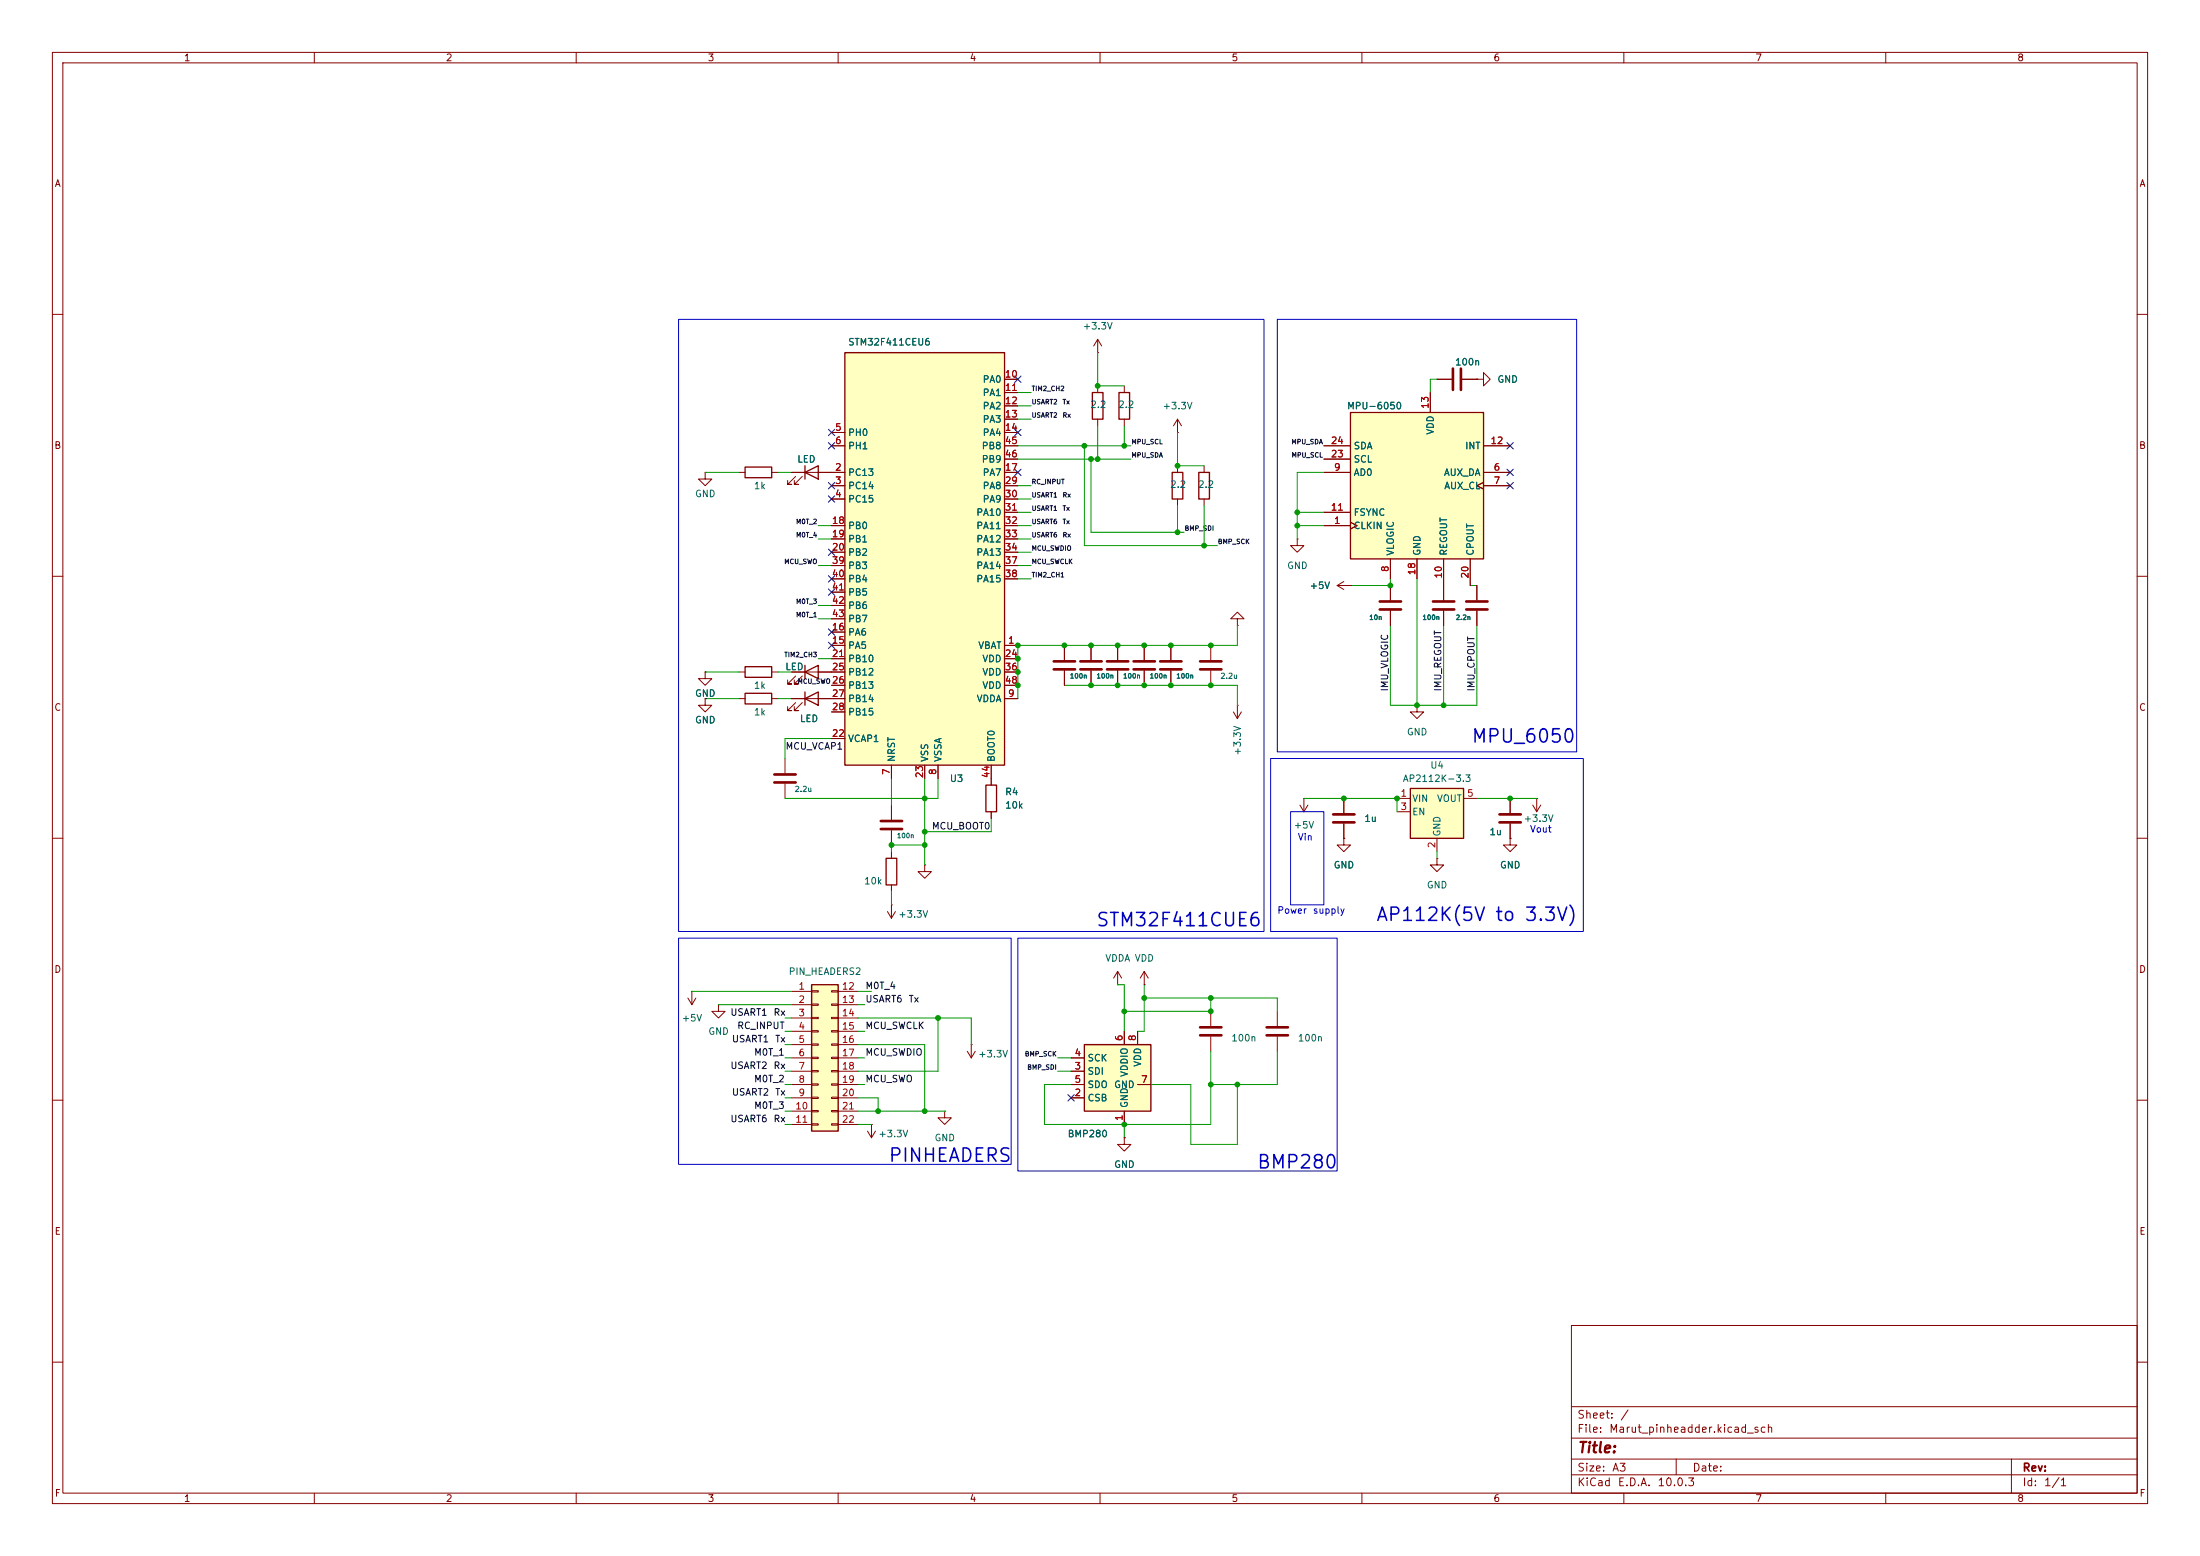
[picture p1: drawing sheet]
<svg xmlns="http://www.w3.org/2000/svg" width="420mm" height="297mm" viewBox="0 0 420 297" stroke-linecap="round" stroke-linejoin="round" font-family="sans-serif">
<g fill="none" stroke="#840000" stroke-width=".19">
<path d="M10 10h400v277h-400zM12 12h396v273h-396zM60 10v2M110 10v2M160 10v2M210 10v2M260 10v2M310 10v2M360 10v2M10 60h2M274.3 72.4h2.8M279.1 72.4h2.8"/>
<path d="M408 60h2M141 90.2h1.2M147.3 90.2h1.3M10 110h2M408 110h2M235.5 135.9l.7 1.3M236.2 134.6h.1M236.2 134.6v2.6M237 135.9l-.8 1.3M10 160h2M149.9 144.8v2.8M149.9 149.6v2.8"/>
<path d="M292.6 153.7l.8 1.2M293.4 152.4h.1M293.4 152.4v2.5M294.1 153.7l-.7 1.2M408 160h2M10 210h2M408 210h2M300 253h108v32h-108zM10 260h2M300 278.5h108M300 274.5h108M300 268.5h108"/>
<path d="M320 278.5v3M384 278.5v6.5M408 260h2M60 285v2M110 285v2M160 285v2M210 285v2M260 285v2M300 281.5h108M310 285v2M360 285v2"/>
</g>
<path d="M277.4 70.4v4M278.9 70.4v4M147.8 147.8h4.1M147.8 149.4h4.1" fill="none" stroke="#840000" stroke-width=".51"/>
<path d="M142.2 89.2h5.1v2h-5.1z" fill="none" stroke="#840000" stroke-width=".25"/>
<path d="M257.8 78.7h25.4v28h-25.4z" fill="#ffffc2"/>
<path d="M213.6 74.9h2v5.1h-2zM257.8 78.7h25.4v28h-25.4zM223.8 90.2h2v5.1h-2z" fill="none" stroke="#840000" stroke-width=".25"/>
<g fill="none" stroke="#840000" stroke-width=".19">
<path d="M214.6 73.7v1.2M273 74.9v3.8M281.9 72.4h1.3v-1.3l1.3 1.3-1.3 1.3v-1.3M281.9 72.4h.1M214.6 80v1.3M224.8 88.9v1.3M224.8 95.3v1.2M252.7 90.2h5.1M252.7 97.8h5.1M252.7 85.1h5.1M252.7 87.6h5.1M257.8 99.7l1.3 .6-1.3 .7"/>
<path d="M283.2 92.1l-1.3 .6 1.3 .6M283.2 90.2h5.1M283.2 92.7h5.1M283.2 85.1h5.1M247.6 102.9v1.2h1.3l-1.3 1.3-1.2-1.3h1.2M247.6 102.9h.1M252.7 100.3h5.1M265.4 106.7v3.8M270.5 106.7v3.8M275.6 106.7v5.1M280.7 106.7v5.1M208.3 123.2v2.8"/>
<path d="M208.3 128v2.8M274.3 163.8v1.3h1.3l-1.3 1.3-1.3-1.3h1.3M274.3 163.8h.1"/>
</g>
<path d="M206.2 126.2h4.1M206.2 127.8h4.1" fill="none" stroke="#840000" stroke-width=".51"/>
<path d="M161.3 67.3h30.5v78.8h-30.5z" fill="#ffffc2"/>
<path d="M161.3 67.3h30.5v78.8h-30.5zM208.5 74.9h2.1v5.1h-2.1zM153.7 90.2l2.5-1.3v2.5zM153.7 88.9v2.5M142.2 127.3h5.1v2h-5.1zM153.7 128.3l2.5-1.3v2.5zM153.7 127v2.5" fill="none" stroke="#840000" stroke-width=".25"/>
<g fill="none" stroke="#840000" stroke-width=".19">
<path d="M191.8 72.4h2.5M191.8 74.9h2.5M191.8 77.5h2.5M209.5 67.3h.1M209.5 64.8l-.7 1.2M209.5 64.8l.8 1.2M209.5 64.8v2.5M209.5 73.7v1.2M134.6 90.2v1.2h1.3l-1.3 1.3-1.3-1.3h1.3M134.6 90.2h.1M151.1 90.2h10.2M151.9 90.9l-1.5 1.6h.7h-.7v-.8"/>
<path d="M153.2 90.9l-1.6 1.6h.8h-.8v-.8M158.7 92.7h2.6M158.7 95.3h2.6M158.7 82.6h2.6M158.7 85.1h2.6M191.8 90.2h2.5M191.8 92.7h2.5M191.8 95.3h2.5M191.8 82.6h2.5M191.8 85.1h2.5M191.8 80h2.5M191.8 97.8h2.5"/>
<path d="M191.8 87.6h2.5M209.5 80v1.3M224.8 82.6h.1M224.8 80l-.8 1.3M224.8 80l.8 1.3M224.8 80v2.6M158.7 100.3h2.6M158.7 102.9h2.6M158.7 105.4h2.6M158.7 108h2.6M158.7 110.5h2.6M158.7 113h2.6"/>
<path d="M158.7 115.6h2.6M158.7 118.1h2.6M191.8 100.3h2.5M191.8 102.9h2.5M191.8 105.4h2.5M191.8 108h2.5M191.8 110.5h2.5M255.3 111.8l1.2 .7M255.3 111.8h2.5M256.5 111l-1.2 .8M257.8 111.8h.1M265.4 111.8v2.8"/>
<path d="M265.4 116.6v2.8M275.6 111.8v2.8M275.6 116.6v2.8M281.9 111.8v2.8M281.9 116.6v2.8M141 128.3h1.2M147.3 128.3h1.3M151.1 128.3h10.2M151.9 129l-1.5 1.6h.7h-.7v-.8M153.2 129l-1.6 1.6h.8h-.8v-.8M158.7 123.2h2.6M158.7 133.4h2.6"/>
<path d="M158.7 120.7h2.6M158.7 125.7h2.6M158.7 130.8h2.6M158.7 135.9h2.6M191.8 123.2h2.5M191.8 133.4h2.5M191.8 125.7h2.5M191.8 128.3h2.5M191.8 130.8h2.5M203.2 123.2v2.8M203.2 128v2.8M218.4 123.2v2.8"/>
<path d="M218.4 128v2.8M231.1 123.2v2.8M231.1 128v2.8M270.5 134.6v1.3h1.3l-1.3 1.3-1.3-1.3h1.3M270.5 134.6h.1M158.7 141h2.6M170.2 146.1v2.5M176.5 146.1v2.5M179.1 146.1v2.5M189.2 146.1v2.5M248.2 153.7l.7 1.2M248.9 152.4h.1"/>
<path d="M248.9 152.4v2.5M249.7 153.7l-.8 1.2M256.5 152.4v2.8M256.5 157.2v2.8M288.3 152.4v2.8M288.3 157.2v2.8M256.5 160v1.3h1.3l-1.3 1.3-1.2-1.3h1.2M256.5 160h.1M288.3 160v1.3h1.3l-1.3 1.3-1.3-1.3h1.3M288.3 160h.1"/>
</g>
<g fill="none" stroke="#840000" stroke-width=".51">
<path d="M263.4 114.8h4.1M263.4 116.3h4.1M273.6 114.8h4M273.6 116.3h4M279.9 114.8h4.1M279.9 116.3h4.1M201.2 126.2h4M201.2 127.8h4M216.4 126.2h4.1M216.4 127.8h4.1M229.1 126.2h4.1M229.1 127.8h4.1"/>
<path d="M254.5 155.4h4.1M254.5 157h4.1M286.3 155.4h4M286.3 157h4"/>
</g>
<path d="M269.2 150.5h10.2v9.5h-10.2z" fill="#ffffc2"/>
<path d="M228.9 90.2h2v5.1h-2zM142.2 132.3h5.1v2.1h-5.1zM153.7 133.4l2.5-1.3v2.5zM153.7 132.1v2.5M188.2 149.9h2v5h-2zM269.2 150.5h10.2v9.5h-10.2zM169.2 163.8h2v5.1h-2z" fill="none" stroke="#840000" stroke-width=".25"/>
<g fill="none" stroke="#840000" stroke-width=".19">
<path d="M229.9 88.9v1.3M229.9 95.3v1.2M236.2 118.1h1.3l-1.3-1.3-1.3 1.3h1.3v1.3M236.2 119.4h.1M134.6 133.4v1.2h1.3l-1.3 1.3-1.3-1.3h1.3M134.6 133.4h.1M134.6 128.3v1.2h1.3l-1.3 1.3-1.3-1.3h1.3M134.6 128.3h.1M141 133.4h1.2M147.3 133.4h1.3M151.1 133.4h7.6M151.9 134.1l-1.5 1.5h.7h-.7v-.7"/>
<path d="M153.2 134.1l-1.6 1.5h.8h-.8v-.7M213.4 123.2v2.8M213.4 128v2.8M223.5 123.2v2.8M223.5 128v2.8M170.2 153.7v2.8M170.2 158.5v2.8M189.2 148.6v1.3M189.2 154.9v1.3M266.7 152.4h2.5M266.7 154.9h2.5M279.4 152.4h2.5"/>
<path d="M169.4 174l.8 1.3M170.2 172.7h.1M170.2 162.6v1.2M170.2 168.9v1.3M170.2 172.7v2.6M170.9 174l-.7 1.3M176.5 165.1v1.3h1.3l-1.3 1.2-1.2-1.2h1.2M176.5 165.1h.1M274.3 160v2.6M185.4 199.4h.1M185.4 199.4v2.5M213.4 188h.1"/>
<path d="M213.4 185.4v2.6M213.4 185.4l-.8 1.3M213.4 185.4l.7 1.3M218.4 188h.1M218.4 185.4l-.7 1.3M218.4 185.4l.8 1.3M218.4 185.4v2.6M231.1 193v2.8M231.1 197.9v2.8M243.8 193v2.8M243.8 197.9v2.8M184.7 200.7l.7 1.2"/>
<path d="M186.2 200.7l-.8 1.2M214.6 217.2v1.2h1.3l-1.3 1.3-1.2-1.3h1.2M214.6 217.2h.1"/>
</g>
<path d="M211.3 126.2h4.1M211.3 127.8h4.1M221.5 126.2h4.1M221.5 127.8h4.1M168.1 156.7h4.1M168.1 158.2h4.1M229.1 196.1h4.1M229.1 197.6h4.1M241.8 196.1h4.1M241.8 197.6h4.1" fill="none" stroke="#840000" stroke-width=".51"/>
<path d="M207 199.4h12.7v12.7h-12.7z" fill="#ffffc2"/>
<path d="M207 199.4h12.7v12.7h-12.7z" fill="none" stroke="#840000" stroke-width=".25"/>
<g fill="none" stroke="#840000" stroke-width=".19">
<path d="M131.3 190.5l.8 1.3M132.1 189.2h.1M132.1 189.2v2.6M132.8 190.5l-.7 1.3M214.6 196.9v2.5M217.2 196.9v2.5M180.3 212.1v1.3h1.3l-1.3 1.2-1.2-1.2h1.2M180.3 212.1h.1M204.5 209.6h2.5M204.5 204.5h2.5M204.5 201.9h2.5M204.5 207h2.5"/>
<path d="M214.6 212.1v2.5M217.2 207h2.5"/>
</g>
<path d="M154.9 188h5.1v27.9h-5.1z" fill="#ffffc2"/>
<path d="M154.9 188h5.1v27.9h-5.1z" fill="none" stroke="#840000" stroke-width=".25"/>
<g fill="none" stroke="#840000" stroke-width=".19">
<path d="M191.8 72.4h2.5M191.8 74.9h2.5M191.8 77.5h2.5M273 74.9v3.8M274.3 72.4h2.8M279.1 72.4h2.8M281.9 72.4h.1M151.1 90.2h2.6M156.2 90.2h5.1M158.7 92.7h2.6M158.7 85.1h2.6M158.7 95.3h2.6"/>
<path d="M158.7 82.6h2.6M191.8 90.2h2.5M191.8 92.7h2.5M191.8 97.8h2.5M191.8 85.1h2.5M191.8 87.6h2.5M191.8 95.3h2.5M191.8 82.6h2.5M191.8 80h2.5M252.7 90.2h5.1M252.7 97.8h5.1M252.7 85.1h5.1"/>
<path d="M252.7 87.6h5.1M257.8 99.7l1.3 .6-1.3 .7M283.2 92.1l-1.3 .6 1.3 .6M283.2 90.2h5.1M283.2 92.7h5.1M283.2 85.1h5.1M158.7 100.3h2.6M158.7 102.9h2.6M158.7 105.4h2.6M158.7 108h2.6M158.7 110.5h2.6M158.7 113h2.6"/>
<path d="M158.7 115.6h2.6M158.7 118.1h2.6M191.8 100.3h2.5M191.8 102.9h2.5M191.8 105.4h2.5M191.8 108h2.5M191.8 110.5h2.5M252.7 100.3h5.1M257.8 111.8h.1M265.4 106.7v3.8M265.4 111.8v2.8M265.4 116.6v2.8"/>
<path d="M270.5 106.7v3.8M275.6 106.7v7.9M275.6 116.6v2.8M280.7 106.7v5.1M281.9 111.8v2.8M281.9 116.6v2.8M134.6 133.4h.1M134.6 128.3h.1M151.1 128.3h2.6M151.1 133.4h2.6M156.2 128.3h5.1M156.2 133.4h5.1"/>
<path d="M158.7 123.2h2.6M158.7 120.7h2.6M158.7 125.7h2.6M158.7 130.8h2.6M158.7 135.9h2.6M191.8 128.3h2.5M191.8 123.2h2.5M191.8 133.4h2.5M191.8 125.7h2.5M191.8 130.8h2.5M203.2 123.2v2.8M203.2 128v2.8"/>
<path d="M208.3 123.2v2.8M208.3 128v2.8M213.4 123.2v2.8M213.4 128v2.8M218.4 123.2v2.8M218.4 128v2.8M223.5 123.2v2.8M223.5 128v2.8M158.7 141h2.6M170.2 146.1v2.5M176.5 146.1v2.5M179.1 146.1v2.5"/>
<path d="M189.2 146.1v3.8M189.2 154.9v1.3M256.5 152.4v2.8M256.5 157.2v2.8M288.3 152.4v2.8M288.3 157.2v2.8M256.5 160h.1M288.3 160h.1M137.2 191.8v1.2h1.2l-1.2 1.3-1.3-1.3h1.3M137.2 191.8h.1M151.1 189.2h3.8M151.1 191.8h3.8"/>
<path d="M151.1 194.3h3.8M151.1 196.9h3.8M151.1 199.4h3.8M154.9 189.1h1.3v.3h-1.3zM154.9 191.6h1.3v.3h-1.3zM154.9 194.2h1.3v.2h-1.3zM154.9 196.7h1.3v.3h-1.3zM154.9 199.3h1.3v.2h-1.3zM158.7 189.1h1.3v.3h-1.3zM158.7 191.6h1.3v.3h-1.3zM158.7 194.2h1.3v.2h-1.3zM158.7 196.7h1.3v.3h-1.3z"/>
<path d="M158.7 199.3h1.3v.2h-1.3zM160 189.2h3.8M160 191.8h3.8M160 194.3h3.8M160 196.9h3.8M160 199.4h3.8M214.6 196.9v2.5M217.2 196.9v2.5M151.1 201.9h3.8M151.1 204.5h3.8M151.1 207h3.8M151.1 209.6h3.8"/>
<path d="M151.1 212.1h3.8M151.1 214.6h3.8M154.9 201.8h1.3v.3h-1.3zM154.9 204.3h1.3v.3h-1.3zM154.9 206.9h1.3v.2h-1.3zM154.9 209.4h1.3v.3h-1.3zM154.9 212h1.3v.2h-1.3zM154.9 214.5h1.3v.3h-1.3zM158.7 201.8h1.3v.3h-1.3zM158.7 204.3h1.3v.3h-1.3zM158.7 206.9h1.3v.2h-1.3zM158.7 209.4h1.3v.3h-1.3z"/>
<path d="M158.7 212h1.3v.2h-1.3zM158.7 214.5h1.3v.3h-1.3zM160 201.9h3.8M160 204.5h3.8M160 207h3.8M160 209.6h3.8M160 212.1h3.8M160 214.6h3.8M165.6 215.9l.8 1.3M166.4 214.6h.1M166.4 214.6v2.6M167.1 215.9l-.7 1.3"/>
<path d="M204.5 201.9h2.5M204.5 204.5h2.5M204.5 207h2.5M204.5 209.6h2.5M214.6 217.2h.1M214.6 212.1v2.5M217.2 207h2.5"/>
</g>
<g fill="none" stroke="#009600" stroke-width=".19">
<path d="M194.3 77.5h2.5M194.3 74.9h2.5M209.5 67.3v6.4h5.1M274.3 72.4h-1.3v2.5M134.6 90.2h6.4M148.6 90.2h2.5M194.3 85.1h21.6M194.3 87.6h21.6M194.3 97.8h2.5M194.3 92.7h2.5M194.3 95.3h2.5M194.3 80h2.5"/>
<path d="M207 85.1v19h25.4M208.3 87.6v14h17.8M209.5 81.3v6.3M214.6 81.3v3.8M224.8 82.6v6.3h5.1M224.8 96.5v5.1M229.9 96.5v7.6M247.6 97.8h5.1M252.7 90.2h-5.1v12.7M156.2 108h2.5M156.2 115.6h2.5M156.2 100.3h2.5"/>
<path d="M156.2 102.9h2.5M156.2 118.1h2.5M194.3 108h2.5M194.3 110.5h2.5M194.3 100.3h2.5M194.3 102.9h2.5M194.3 105.4h2.5M236.2 119.4v3.8h-41.9v10.2M247.6 100.3h5.1M265.4 110.5v1.3h-7.6M265.4 119.4v15.2h16.5v-15.2M270.5 110.5v24.1"/>
<path d="M275.6 119.4v15.2M280.7 111.8h1.2M134.6 128.3h6.4M134.6 133.4h6.4M148.6 128.3h2.5M148.6 133.4h2.5M156.2 125.7h2.5M203.2 130.8h33v3.8M158.7 141h-8.8v3.8M170.2 148.6v5.1M176.5 148.6v16.5M179.1 148.6v3.8h-29.2"/>
<path d="M189.2 156.2v2.6h-12.7M248.9 152.4h17.8v2.5M281.9 152.4h11.5M170.2 170.2v2.5M176.5 161.3h-6.3v1.3M274.3 162.6v1.2M132.1 189.2h19M137.2 191.8h13.9M149.9 196.9h1.2M149.9 194.3h1.2M149.9 199.4h1.2M163.8 196.9h1.3"/>
<path d="M163.8 199.4h12.7v12.7M163.8 194.3h21.6v5.1M163.8 189.2h2.6M163.8 191.8h1.3M179.1 194.3v10.2h-15.3M213.4 188h1.2v8.9M218.4 188v8.9h-1.2M218.4 190.5h25.4v2.5M231.1 190.5v2.5h-16.5M149.9 207h1.2M149.9 214.6h1.2M149.9 204.5h1.2"/>
<path d="M149.9 212.1h1.2M149.9 209.6h1.2M149.9 201.9h1.2M163.8 207h1.3M163.8 214.6h2.6M163.8 212.1h16.5M163.8 209.6h3.8v2.5M163.8 201.9h1.3M201.9 204.5h2.6M201.9 201.9h2.6M214.6 214.6v2.6M219.7 207h7.6v11.4h8.9v-11.4"/>
<path d="M231.1 200.7v13.9h-31.7v-7.6h5.1M243.8 200.7v6.3h-12.7"/>
</g>
<g fill="none" stroke="#000084" stroke-width=".19">
<path d="M193.7 71.8l1.2 1.2M194.9 71.8l-1.2 1.2M158.1 94.6l1.3 1.3M158.1 81.9l1.3 1.3M158.1 84.5l1.3 1.2M158.1 92.1l1.3 1.2M159.4 94.6l-1.3 1.3M159.4 81.9l-1.3 1.3M159.4 84.5l-1.3 1.2M159.4 92.1l-1.3 1.2M193.7 81.9l1.2 1.3M193.7 89.6l1.2 1.2"/>
<path d="M194.9 81.9l-1.2 1.3M194.9 89.6l-1.2 1.2M287.7 92.1l1.2 1.2M287.7 89.6l1.2 1.2M287.7 84.5l1.2 1.2M288.9 92.1l-1.2 1.2M288.9 89.6l-1.2 1.2M288.9 84.5l-1.2 1.2M158.1 104.8l1.3 1.2M158.1 109.9l1.3 1.2M158.1 112.4l1.3 1.2M159.4 104.8l-1.3 1.2"/>
<path d="M159.4 109.9l-1.3 1.2M159.4 112.4l-1.3 1.2M158.1 122.6l1.3 1.2M158.1 120l1.3 1.3M159.4 122.6l-1.3 1.2M159.4 120l-1.3 1.3M203.9 208.9l1.2 1.3M205.1 208.9l-1.2 1.3"/>
</g>
<path d="M129.5 61h111.8v116.8h-111.8zM243.8 61h57.2v82.5h-57.2zM242.6 144.8h59.7v33h-59.7zM246.4 154.9h6.3v17.8h-6.3zM129.5 179.1h63.5v43.1h-63.5zM194.3 179.1h61v44.4h-61z" fill="none" stroke="#0000c2" stroke-width=".19"/>
<g fill="#009600" stroke="#009600" stroke-width=".19">
<circle cx="247.6" cy="97.8" r=".46"/>
<circle cx="247.6" cy="100.3" r=".46"/>
<circle cx="265.4" cy="111.8" r=".46"/>
<circle cx="270.5" cy="134.6" r=".46"/>
<circle cx="288.3" cy="152.4" r=".46"/>
<circle cx="275.6" cy="134.6" r=".46"/>
<circle cx="256.5" cy="152.4" r=".46"/>
<circle cx="266.7" cy="152.4" r=".46"/>
<circle cx="224.8" cy="88.9" r=".46"/>
<circle cx="209.5" cy="87.6" r=".46"/>
<circle cx="208.3" cy="87.6" r=".46"/>
<circle cx="207" cy="85.1" r=".46"/>
<circle cx="214.6" cy="85.1" r=".46"/>
<circle cx="209.5" cy="73.7" r=".46"/>
<circle cx="194.3" cy="128.3" r=".46"/>
<circle cx="194.3" cy="130.8" r=".46"/>
<circle cx="213.4" cy="123.2" r=".46"/>
<circle cx="213.4" cy="130.8" r=".46"/>
<circle cx="194.3" cy="125.7" r=".46"/>
<circle cx="194.3" cy="123.2" r=".46"/>
<circle cx="203.2" cy="123.2" r=".46"/>
<circle cx="208.3" cy="123.2" r=".46"/>
<circle cx="208.3" cy="130.8" r=".46"/>
<circle cx="223.5" cy="130.8" r=".46"/>
<circle cx="223.5" cy="123.2" r=".46"/>
<circle cx="218.4" cy="130.8" r=".46"/>
<circle cx="218.4" cy="123.2" r=".46"/>
<circle cx="231.1" cy="123.2" r=".46"/>
<circle cx="231.1" cy="130.8" r=".46"/>
<circle cx="224.8" cy="101.6" r=".46"/>
<circle cx="229.9" cy="104.1" r=".46"/>
<circle cx="231.1" cy="193" r=".46"/>
<circle cx="231.1" cy="190.5" r=".46"/>
<circle cx="231.1" cy="207" r=".46"/>
<circle cx="236.2" cy="207" r=".46"/>
<circle cx="170.2" cy="161.3" r=".46"/>
<circle cx="176.5" cy="161.3" r=".46"/>
<circle cx="176.5" cy="158.8" r=".46"/>
<circle cx="176.5" cy="152.4" r=".46"/>
<circle cx="179.1" cy="194.3" r=".46"/>
<circle cx="176.5" cy="212.1" r=".46"/>
<circle cx="167.6" cy="212.1" r=".46"/>
<circle cx="214.6" cy="214.6" r=".46"/>
<circle cx="214.6" cy="193" r=".46"/>
<circle cx="218.4" cy="190.5" r=".46"/>
</g>
<g font-size="2.5" fill="#0000c2">
<text x="280.7" y="142.4">MPU_6050</text>
<text x="209.1" y="177.5">STM32F411CUE6</text>
<text x="262.5" y="176.4">AP112K(5V to 3.3V)</text>
<text x="169.5" y="222.4">PINHEADERS</text>
<text x="239.8" y="223.7">BMP280</text>
</g>
<text font-size="2" fill="#840000" x="301" y="277.8">Title:</text>
<g font-size="1.5" fill="#840000">
<text x="301" y="273.8">File:</text>
<text x="301" y="271.1">Sheet:</text>
<text x="307.1" y="273.8">Marut_pinheadder.kicad_sch</text>
<text x="309.2" y="271.1">/</text>
<text x="301" y="281.2">Size:</text>
<text x="307.6" y="281.2">A3</text>
<text x="323" y="281.2">Date:</text>
<text x="386" y="281.2">Rev:</text>
<text x="301" y="284">KiCad</text>
<text x="308.7" y="284">E.D.A.</text>
<text x="316.3" y="284">10.0.3</text>
<text x="386" y="284">Id:</text>
<text x="390.1" y="284">1/1</text>
</g>
<g font-size="1.3" fill="#840000">
<text x="35" y="12">1</text>
<text x="85" y="12">2</text>
<text x="135" y="12">3</text>
<text x="185" y="12">4</text>
<text x="235" y="12">5</text>
<text x="285" y="12">6</text>
<text x="335" y="12">7</text>
<text x="385" y="12">8</text>
<text x="10.3" y="36">A</text>
<text x="408.3" y="36">A</text>
<text x="10.3" y="86">B</text>
<text x="408.2" y="86">B</text>
<text x="10.3" y="136">C</text>
<text x="408.2" y="136">C</text>
<text x="10.3" y="186">D</text>
<text x="408.2" y="186">D</text>
<text x="10.3" y="236">E</text>
<text x="408.3" y="236">E</text>
<text x="10.3" y="286">F</text>
<text x="35" y="287">1</text>
<text x="85" y="287">2</text>
<text x="135" y="287">3</text>
<text x="185" y="287">4</text>
<text x="235" y="287">5</text>
<text x="285" y="287">6</text>
<text x="335" y="287">7</text>
<text x="385" y="287">8</text>
<text x="408.3" y="286">F</text>
</g>
<g font-size="1.3" fill="#006464">
<text x="206.6" y="63.2">+3.3V</text>
<text x="161.8" y="66.2">STM32F411CEU6</text>
<text x="277.7" y="70.1">100n</text>
<text x="187.5" y="73.4">PA0</text>
<text x="187.5" y="75.9">PA1</text>
<text x="285.8" y="73.4">GND</text>
<text x="161.8" y="83.5">PH0</text>
<text x="187.5" y="78.4">PA2</text>
<text x="187.5" y="81">PA3</text>
<text x="187.5" y="83.5">PA4</text>
<text x="208" y="78.2">2.2</text>
<text x="213.4" y="78.2">2.2</text>
<text x="221.8" y="78.4">+3.3V</text>
<text x="257.1" y="78.4">MPU-6050</text>
<text x="274" y="83.1" transform="rotate(-90 274 83.1)">VDD</text>
<text x="152.1" y="88.6">LED</text>
<text x="161.8" y="86.1">PH1</text>
<text x="187.3" y="86.1">PB8</text>
<text x="187.3" y="88.6">PB9</text>
<text x="258.3" y="88.6">SCL</text>
<text x="258.3" y="86.1">SDA</text>
<text x="279.6" y="86.1">INT</text>
<text x="132.6" y="95.2">GND</text>
<text x="143.8" y="93.7">1k</text>
<text x="161.8" y="91.1">PC13</text>
<text x="161.8" y="93.7">PC14</text>
<text x="187.5" y="91.1">PA7</text>
<text x="187.5" y="93.7">PA8</text>
<text x="223.3" y="93.4">2.2</text>
<text x="228.6" y="93.4">2.2</text>
<text x="258.3" y="91.1">AD0</text>
<text x="275.5" y="91.1">AUX_DA</text>
<text x="275.6" y="93.7">AUX_CL</text>
<text x="161.8" y="96.2">PC15</text>
<text x="161.8" y="101.3">PB0</text>
<text x="186.3" y="98.8">PA10</text>
<text x="186.3" y="101.3">PA11</text>
<text x="187.5" y="96.2">PA9</text>
<text x="258.3" y="101.3">CLKIN</text>
<text x="258.3" y="98.8">FSYNC</text>
<text x="161.8" y="103.8">PB1</text>
<text x="161.8" y="106.4">PB2</text>
<text x="186.3" y="103.8">PA12</text>
<text x="186.3" y="106.4">PA13</text>
<text x="266.4" y="106.2" transform="rotate(-90 266.4 106.2)">VLOGIC</text>
<text x="271.5" y="106.2" transform="rotate(-90 271.5 106.2)">GND</text>
<text x="276.6" y="106.2" transform="rotate(-90 276.6 106.2)">REGOUT</text>
<text x="281.6" y="106.2" transform="rotate(-90 281.6 106.2)">CPOUT</text>
<text x="161.8" y="108.9">PB3</text>
<text x="161.8" y="111.5">PB4</text>
<text x="186.3" y="108.9">PA14</text>
<text x="186.3" y="111.5">PA15</text>
<text x="245.6" y="108.9">GND</text>
<text x="249.9" y="112.7">+5V</text>
<text x="161.8" y="114">PB5</text>
<text x="161.8" y="116.5">PB6</text>
<text x="161.8" y="119.1">PB7</text>
<text x="161.8" y="124.2">PA5</text>
<text x="161.8" y="121.6">PA6</text>
<text x="186.6" y="124.2">VBAT</text>
<text x="143.8" y="131.8">1k</text>
<text x="149.8" y="128.2">LED</text>
<text x="161.8" y="126.7">PB10</text>
<text x="161.8" y="129.2">PB12</text>
<text x="161.8" y="131.8">PB13</text>
<text x="187.4" y="126.7">VDD</text>
<text x="187.4" y="129.2">VDD</text>
<text x="187.4" y="131.8">VDD</text>
<text x="132.6" y="133.3">GND</text>
<text x="143.8" y="136.9">1k</text>
<text x="161.8" y="134.3">PB14</text>
<text x="161.8" y="136.9">PB15</text>
<text x="186.3" y="134.3">VDDA</text>
<text x="132.6" y="138.4">GND</text>
<text x="152.6" y="138.1">LED</text>
<text x="161.8" y="141.9">VCAP1</text>
<text x="268.5" y="140.7">GND</text>
<text x="171.2" y="145.5" transform="rotate(-90 171.2 145.5)">NRST</text>
<text x="177.5" y="145.5" transform="rotate(-90 177.5 145.5)">VSS</text>
<text x="180" y="145.5" transform="rotate(-90 180 145.5)">VSSA</text>
<text x="181.2" y="149.6">U3</text>
<text x="190.2" y="145.5" transform="rotate(-90 190.2 145.5)">BOOT0</text>
<text x="237.2" y="144.3" transform="rotate(-90 237.2 144.3)">+3.3V</text>
<text x="267.7" y="149.6">AP2112K-3.3</text>
<text x="272.9" y="147">U4</text>
<text x="191.8" y="152.1">R4</text>
<text x="191.8" y="154.6">10k</text>
<text x="269.5" y="153.4">VIN</text>
<text x="269.5" y="155.9">EN</text>
<text x="274.2" y="153.4">VOUT</text>
<text x="246.9" y="158.5">+5V</text>
<text x="260.4" y="157.2">1u</text>
<text x="275.3" y="159.8" transform="rotate(-90 275.3 159.8)">GND</text>
<text x="284.2" y="159.7">1u</text>
<text x="290.8" y="157.2">+3.3V</text>
<text x="254.5" y="166.1">GND</text>
<text x="286.3" y="166.1">GND</text>
<text x="164.9" y="169.1">10k</text>
<text x="272.3" y="169.9">GND</text>
<text x="171.4" y="175.5">+3.3V</text>
<text x="210.9" y="183.9">VDDA VDD</text>
<text x="150.5" y="186.4">PIN_HEADERS2</text>
<text x="130" y="195.3">+5V</text>
<text x="135.1" y="197.8">GND</text>
<text x="186.6" y="202.1">+3.3V</text>
<text x="207.5" y="202.9">SCK</text>
<text x="218.1" y="203.7" transform="rotate(-90 218.1 203.7)">VDD</text>
<text x="235" y="199.1">100n</text>
<text x="247.7" y="199.1">100n</text>
<text x="207.5" y="205.4">SDI</text>
<text x="207.5" y="208">SDO</text>
<text x="212.6" y="208">GND</text>
<text x="215.6" y="205.7" transform="rotate(-90 215.6 205.7)">VDDIO</text>
<text x="207.5" y="210.5">CSB</text>
<text x="215.6" y="211.6" transform="rotate(-90 215.6 211.6)">GND</text>
<text x="167.6" y="217.4">+3.3V</text>
<text x="178.3" y="218.1">GND</text>
<text x="203.7" y="217.4">BMP280</text>
<text x="212.6" y="223.2">GND</text>
</g>
<g font-size="1.3" fill="#a90000">
<text x="191.7" y="72.4">10</text>
<text x="191.7" y="74.9">11</text>
<text x="191.7" y="77.4">12</text>
<text x="159.3" y="82.5">5</text>
<text x="191.7" y="80">13</text>
<text x="191.7" y="82.5">14</text>
<text x="273" y="78.1" transform="rotate(-90 273 78.1)">13</text>
<text x="159.3" y="85.1">6</text>
<text x="191.7" y="85.1">45</text>
<text x="191.7" y="87.6">46</text>
<text x="254" y="87.6">23</text>
<text x="254" y="85.1">24</text>
<text x="284.4" y="85.1">12</text>
<text x="159.3" y="90.1">2</text>
<text x="159.3" y="92.7">3</text>
<text x="159.3" y="95.2">4</text>
<text x="191.7" y="90.1">17</text>
<text x="191.7" y="92.7">29</text>
<text x="191.7" y="95.2">30</text>
<text x="254.6" y="90.1">9</text>
<text x="285" y="90.1">6</text>
<text x="285" y="92.7">7</text>
<text x="158.7" y="100.3">18</text>
<text x="191.7" y="97.8">31</text>
<text x="191.7" y="100.3">32</text>
<text x="254" y="97.8">11</text>
<text x="254.6" y="100.3">1</text>
<text x="158.7" y="102.8">19</text>
<text x="158.7" y="105.4">20</text>
<text x="158.7" y="107.9">39</text>
<text x="191.7" y="102.8">33</text>
<text x="191.7" y="105.4">34</text>
<text x="191.7" y="107.9">37</text>
<text x="158.7" y="110.5">40</text>
<text x="158.7" y="113">41</text>
<text x="191.7" y="110.5">38</text>
<text x="265.4" y="109.3" transform="rotate(-90 265.4 109.3)">8</text>
<text x="270.5" y="109.9" transform="rotate(-90 270.5 109.9)">18</text>
<text x="275.6" y="110.5" transform="rotate(-90 275.6 110.5)">10</text>
<text x="280.6" y="110.5" transform="rotate(-90 280.6 110.5)">20</text>
<text x="158.7" y="115.5">42</text>
<text x="158.7" y="118.1">43</text>
<text x="158.7" y="123.2">15</text>
<text x="158.7" y="120.6">16</text>
<text x="158.7" y="125.7">21</text>
<text x="191.7" y="125.7">24</text>
<text x="192.3" y="123.2">1</text>
<text x="158.7" y="128.2">25</text>
<text x="158.7" y="130.8">26</text>
<text x="191.7" y="128.2">36</text>
<text x="191.7" y="130.8">48</text>
<text x="158.7" y="133.3">27</text>
<text x="158.7" y="135.9">28</text>
<text x="192.3" y="133.3">9</text>
<text x="158.7" y="140.9">22</text>
<text x="170.2" y="148" transform="rotate(-90 170.2 148)">7</text>
<text x="176.5" y="148.6" transform="rotate(-90 176.5 148.6)">23</text>
<text x="179" y="148" transform="rotate(-90 179 148)">8</text>
<text x="189.2" y="148.6" transform="rotate(-90 189.2 148.6)">44</text>
<text x="267.3" y="152.4">1</text>
<text x="267.3" y="154.9">3</text>
<text x="280" y="152.4">5</text>
<text x="274.3" y="162" transform="rotate(-90 274.3 162)">2</text>
<text x="152.3" y="189.2">1</text>
<text x="152.3" y="191.7">2</text>
<text x="160.6" y="189.2">12</text>
<text x="160.6" y="191.7">13</text>
<text x="152.3" y="194.3">3</text>
<text x="152.3" y="196.8">4</text>
<text x="160.6" y="194.3">14</text>
<text x="160.6" y="196.8">15</text>
<text x="152.3" y="199.4">5</text>
<text x="152.3" y="201.9">6</text>
<text x="160.6" y="199.4">16</text>
<text x="160.6" y="201.9">17</text>
<text x="205" y="201.9">4</text>
<text x="214.6" y="198.8" transform="rotate(-90 214.6 198.8)">6</text>
<text x="217.1" y="198.8" transform="rotate(-90 217.1 198.8)">8</text>
<text x="152.3" y="204.4">7</text>
<text x="152.3" y="207">8</text>
<text x="152.3" y="209.5">9</text>
<text x="160.6" y="204.4">18</text>
<text x="160.6" y="207">19</text>
<text x="160.6" y="209.5">20</text>
<text x="205" y="209.5">2</text>
<text x="205" y="204.4">3</text>
<text x="205" y="207">5</text>
<text x="217.7" y="207">7</text>
<text x="151.7" y="212.1">10</text>
<text x="151.7" y="214.6">11</text>
<text x="160.6" y="212.1">21</text>
<text x="160.6" y="214.6">22</text>
<text x="214.6" y="214.1" transform="rotate(-90 214.6 214.1)">1</text>
</g>
<g font-size="1.3" fill="#0f0f0f">
<text x="265.3" y="132.1" transform="rotate(-90 265.3 132.1)">IMU_VLOGIC</text>
<text x="275.5" y="132.1" transform="rotate(-90 275.5 132.1)">IMU_REGOUT</text>
<text x="281.8" y="132.1" transform="rotate(-90 281.8 132.1)">IMU_CPOUT</text>
<text x="149.9" y="143.4">MCU_VCAP1</text>
<text x="177.8" y="158.6">MCU_BOOT0</text>
<text x="165.1" y="189.1">M0T_4</text>
<text x="165.1" y="191.6">USART6</text>
<text x="173.3" y="191.6">Tx</text>
<text x="139.3" y="194.2">USART1</text>
<text x="140.6" y="196.7">RC_INPUT</text>
<text x="147.6" y="194.2">Rx</text>
<text x="165.1" y="196.7">MCU_SWCLK</text>
<text x="139.6" y="199.3">USART1</text>
<text x="143.9" y="201.8">M0T_1</text>
<text x="147.9" y="199.3">Tx</text>
<text x="165.1" y="201.8">MCU_SWDIO</text>
<text x="139.3" y="204.3">USART2</text>
<text x="139.6" y="209.4">USART2</text>
<text x="143.9" y="206.9">M0T_2</text>
<text x="147.6" y="204.3">Rx</text>
<text x="147.9" y="209.4">Tx</text>
<text x="165.1" y="206.9">MCU_SWO</text>
<text x="139.3" y="214.5">USART6</text>
<text x="143.9" y="212">M0T_3</text>
<text x="147.6" y="214.5">Rx</text>
</g>
<g font-size="1.3" fill="#0000c2">
<text x="247.7" y="160.7">Vin</text>
<text x="292" y="159.2">Vout</text>
<text x="243.7" y="174.7">Power</text>
<text x="250.5" y="174.7">supply</text>
</g>
<g font-size="1" fill="#006464">
<text x="232.9" y="129.8">2.2u</text>
<text x="151.6" y="151.4">2.2u</text>
</g>
<g font-size=".9" fill="#0f0f0f">
<text x="196.8" y="77.4">USART2</text>
<text x="196.8" y="74.8">TIM2_CH2</text>
<text x="202.8" y="77.4">Tx</text>
<text x="196.8" y="79.9">USART2</text>
<text x="202.8" y="79.9">Rx</text>
<text x="215.9" y="85">MPU_SCL</text>
<text x="215.9" y="87.5">MPU_SDA</text>
<text x="246.4" y="85">MPU_SDA</text>
<text x="246.5" y="87.5">MPU_SCL</text>
<text x="196.8" y="92.6">RC_INPUT</text>
<text x="196.8" y="95.2">USART1</text>
<text x="202.8" y="95.2">Rx</text>
<text x="151.9" y="100.2">M0T_2</text>
<text x="196.8" y="100.2">USART6</text>
<text x="196.8" y="97.7">USART1</text>
<text x="202.8" y="100.2">Tx</text>
<text x="202.8" y="97.7">Tx</text>
<text x="226.1" y="101.5">BMP_SDI</text>
<text x="149.6" y="107.9">MCU_SWO</text>
<text x="151.9" y="102.8">M0T_4</text>
<text x="196.8" y="102.8">USART6</text>
<text x="196.8" y="105.3">MCU_SWDIO</text>
<text x="196.8" y="107.9">MCU_SWCLK</text>
<text x="202.8" y="102.8">Rx</text>
<text x="232.4" y="104.1">BMP_SCK</text>
<text x="196.8" y="110.4">TIM2_CH1</text>
<text x="151.9" y="115.5">M0T_3</text>
<text x="151.9" y="118">M0T_1</text>
<text x="149.6" y="125.6">TIM2_CH3</text>
<text x="152.2" y="130.7">MCU_SWO</text>
<text x="195.6" y="201.8">BMP_SCK</text>
<text x="196" y="204.4">BMP_SDI</text>
</g>
<g font-size=".9" fill="#006464">
<text x="261.3" y="118.5">10n</text>
<text x="271.5" y="118.5">100n</text>
<text x="277.8" y="118.5">2.2n</text>
<text x="204.2" y="129.7">100n</text>
<text x="209.2" y="129.7">100n</text>
<text x="214.3" y="129.7">100n</text>
<text x="219.4" y="129.7">100n</text>
<text x="224.5" y="129.7">100n</text>
<text x="171.1" y="160.2">100n</text>
</g>
</svg>
